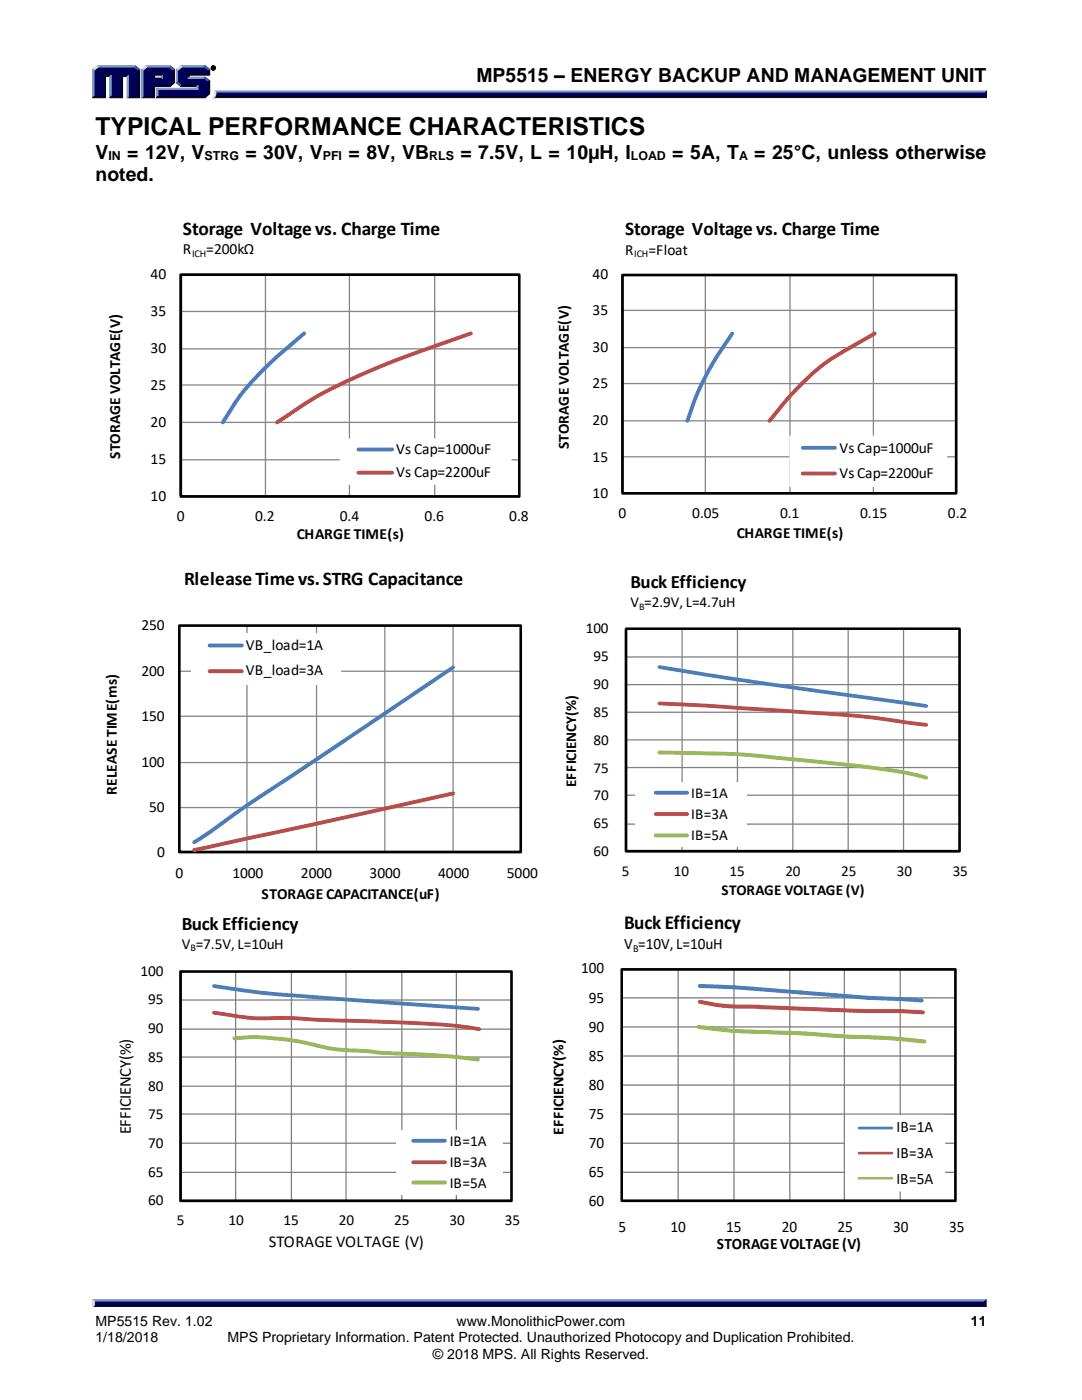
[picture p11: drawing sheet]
<svg xmlns="http://www.w3.org/2000/svg" width="216mm" height="279mm" viewBox="0 0 216 279" stroke-linecap="round" stroke-linejoin="round" font-family="sans-serif">
<g fill="#000" stroke="#000" stroke-width=".2">
<path d="M43 18.9h153.5l.4 .6h-154.4a.65 .65 0 0 0 .5-.6zM18.8 260.1h177.6l.4 .8h-178.4z"/>
<path d="M42.1 13.6a.46 .46 0 0 1 .9 0 .46 .46 0 0 1-.9 0zM42.2 13.5a.38 .38 0 0 0 .7 0 .38 .38 0 0 0-.7 0zM42.4 13.3h.3l.1 .5-.3-.2-.1 .2zM42.5 13.4l.1 .1 .1-.1z"/>
</g>
<g fill="#7f99bf" stroke="#7f99bf" stroke-width=".2">
<path d="M18.4 259.4h178.4l-.4 .7h-177.6z"/>
<path d="M42.9 18.2h154l-.4 .7h-153.5z"/>
<path d="M30.8 15.4h1.4l.3 .3h-1.9z"/>
<path d="M36.1 13.1h4.8l-.2 .3h-4.4z"/>
<path d="M35.2 13.8l.3 .2v2.4l-.3 .1z"/>
<path d="M31.2 17.6h8v-.3l.3-.3v.9h-8z"/>
<path d="M31.2 17.6l.3 .3v1.3l-.3 .3z"/>
<path d="M37.8 15.4h3.1l-.1 .3h-3.3z"/>
<path d="M29.1 13.1h4.8l-.2 .3h-4.4z"/>
<path d="M28.2 13.8l.3 .2v5.2l-.3 .3z"/>
<path d="M32.2 15l.3-.3v1l-.3-.3z"/>
<path d="M19.4 13.1h7.6l-.2 .3h-7.2z"/>
<path d="M18.5 13.8l.3 .2v5.2l-.3 .3z"/>
<path d="M22.2 15v4.2l-.3 .3v-4.2z"/>
<path d="M25.4 15.3l.2-.3v4.2l-.2 .3z"/>
</g>
<g fill="#000026" stroke="#000026" stroke-width=".2">
<path d="M196.8 259.4v1.5l-.4-.4v-.6z"/>
<path d="M196.9 18.2v1.3l-.4-.4v-.5z"/>
<path d="M36.3 17h3.2l-.3 .3h-3.1z"/>
<path d="M37.5 14.7h4.1v-.7l.2-.2v1.2h-4v.4l-.3 .3z"/>
<path d="M31.2 19.5l.3-.3h9.2l.9-.7v-2.2l.2-.2v2.6l-.9 .8z"/>
<path d="M30.6 17h3.1l.8-.6v-2.4l.3-.2v2.7l-.9 .8h-3.1v2.2h-2.6l.3-.3h2.1z"/>
<path d="M30.6 14.7h1.9l-.3 .3h-1.4v.4l-.2 .3z"/>
<path d="M27.6 14l.3-.2v5.7h-2.5l.2-.3h2z"/>
<path d="M20.8 15h1.4l-.3 .3h-.9v4.2h-2.5l.3-.3h2z"/>
<path d="M24.2 15h1.4l-.2 .3h-.9v4.2h-2.6l.3-.3h2z"/>
</g>
<g fill="#000059" stroke="#000059" stroke-width=".2">
<path d="M18.8 259.9h177.7v.6h-177.7z"/>
<path d="M43.1 18.6h153.4v.5h-153.5z"/>
<path d="M18.8 14l.8-.6h7.2l.8 .6v5.2h-2v-4.2h-1.4v4.2h-2v-4.2h-1.4v4.2h-2z"/>
<path d="M28.5 14l.8-.6h2.2v1.3h-.9v1h1.9v-1h-1.3v-1.3h2.5l.8 .6v2.4l-.8 .6h-3.1v2.2h-2.1z"/>
<path d="M31.4 17.9h8.1v-.9h-3.2l-.8-.6v-2.4l.8-.6h4.4l.9 .6v.7h-4.1v1h3.2l.9 .6v2.2l-.9 .7h-9.3z"/>
</g>
<g fill="#d9d9d9" stroke="#d9d9d9" stroke-width=".2">
<path d="M18.4 259.4l.4 .5v.5l-.4 .5z"/>
<path d="M42.9 18.2l.2 .4a.77 .77 0 0 1-.7 .9 1.14 1.14 0 0 0 .5-1.3z"/>
<path d="M35.2 13.8l.9-.7 .2 .3-.8 .6z"/>
<path d="M28.2 13.8l.9-.7 .2 .3-.8 .6z"/>
<path d="M18.5 13.8l.9-.7 .2 .3-.8 .6z"/>
</g>
<g fill="#195999" stroke="#195999" stroke-width=".2">
<path d="M35.2 16.5l.3-.1 .8 .6-.2 .3z"/>
<path d="M40.9 15.4l.9 .7-.2 .2-.9-.6z"/>
<path d="M33.9 13.1l.9 .7-.3 .2-.8-.6z"/>
<path d="M27 13.1l.9 .7-.3 .2-.8-.6z"/>
<path d="M40.9 13.1l.9 .7-.2 .2-.9-.6z"/>
</g>
<path d="M36 54.7h67.5v44.3M53 54.7v44.3M69.7 54.7v44.3M86.7 54.7v44.3M36 62.2h67.5M36 69.6h67.5M36 76.8h67.5M36 84.3h67.5M36 91.8h67.5" fill="none" stroke="#868686" stroke-width=".26"/>
<path d="M36.1 54.8h67.5v44.3h-67.5z" fill="none" stroke="#000" stroke-width=".52"/>
<path d="M36 54.7v44.3h67.5" fill="none" stroke="#000" stroke-width=".26"/>
<path d="M60.7 66.5a76.7 76.7 0 0 0-13.3 13.2l-2.9 4.6" fill="none" stroke="#4a7ebb" stroke-width=".77"/>
<path d="M94 66.5a237.4 237.4 0 0 0-25.5 9.9 81.3 81.3 0 0 0-13.2 7.9" fill="none" stroke="#be4b48" stroke-width=".77"/>
<path d="M67.8 87.5h34.3v9.3h-34.3z" fill-rule="evenodd" fill="#fff"/>
<path d="M146.1 66.6a57.8 57.8 0 0 0-8.9 17.4M71.5 89.7h6.7" fill="none" stroke="#4a7ebb" stroke-width=".77"/>
<path d="M174.5 66.6l-3.6 2.1a48.7 48.7 0 0 0-16.8 14.6l-.6 .7M71.5 94.3h6.7" fill="none" stroke="#be4b48" stroke-width=".77"/>
<path d="M124.1 54.8h66.8v43.5M140.7 54.8v43.5M157.6 54.8v43.5M174.3 54.8v43.5M124.1 61.9h66.8M124.1 69.4h66.8M124.1 76.6h66.8M124.1 84h66.8M124.1 91.2h66.8" fill="none" stroke="#868686" stroke-width=".26"/>
<path d="M124.2 54.9h66.6v43.6h-66.6z" fill="none" stroke="#000" stroke-width=".51"/>
<path d="M124.1 54.8v43.5h66.8" fill="none" stroke="#000" stroke-width=".26"/>
<path d="M157.5 86.9h31.5v10.3h-31.5z" fill-rule="evenodd" fill="#fff"/>
<path d="M160.2 89.4h6.4M90.4 133.2l-32.7 22a346.4 346.4 0 0 0-17.7 12.1l-1.3 .8" fill="none" stroke="#4a7ebb" stroke-width=".77"/>
<path d="M160.2 94.5h6.4M90.4 158.3l-51.7 11.3" fill="none" stroke="#be4b48" stroke-width=".77"/>
<path d="M35.7 125h68.3v45.2M35.7 134h68.3M49.3 125v45.2M63.2 125v45.2M76.8 125v45.2M90.4 125v45.2M35.7 142.9h68.3M35.7 152.2h68.3M35.7 161.2h68.3" fill="none" stroke="#868686" stroke-width=".26"/>
<path d="M35.8 124.8h68.1v45.2h-68.1z" fill="none" stroke="#000" stroke-width=".51"/>
<path d="M35.7 125v45.2h68.3" fill="none" stroke="#000" stroke-width=".26"/>
<path d="M38.1 126.4h29.8v10.3h-29.8z" fill-rule="evenodd" fill="#fff"/>
<path d="M41.8 128.8h6.5" fill="none" stroke="#4a7ebb" stroke-width=".77"/>
<path d="M41.8 134h6.5" fill="none" stroke="#be4b48" stroke-width=".77"/>
<g fill="none" stroke="#7f7f7f" stroke-width=".25">
<path d="M124.8 131.1h66.8M124.8 136.6h66.8M136.1 125.6v44.4M147.1 125.6v44.4M158.2 125.6v44.4M169.2 125.6v44.4M180.3 125.6v44.4M124.8 142.1h66.8M124.8 147.7h66.8M124.8 153.2h66.8M124.8 158.7h66.8M124.8 164.5h66.8"/>
<path d="M124.8 170v-44.4h66.8v44.4"/>
</g>
<path d="M124.9 125.5h66.6v44.4h-66.6z" fill="none" stroke="#000" stroke-width=".5"/>
<path d="M124.8 125.6v44.4h66.8" fill="none" stroke="#000" stroke-width=".25"/>
<path d="M131.6 133.1l19 3 34.2 4.8" fill="none" stroke="#4a7ebb" stroke-width=".75"/>
<path d="M131.6 140.4l10.2 .5 22.5 1.5a179.1 179.1 0 0 1 19.4 2.1l1.1 .2" fill="none" stroke="#be4b48" stroke-width=".75"/>
<path d="M131.6 150.2l5.9 .1a243 243 0 0 1 27.2 1.9l4.3 .4a100.7 100.7 0 0 1 15.8 2.6" fill="none" stroke="#98b954" stroke-width=".75"/>
<path d="M126.7 156.1h22.3v12.8h-22.3z" fill-rule="evenodd" fill="#fff"/>
<path d="M130.8 158.2h6.3" fill="none" stroke="#4a7ebb" stroke-width=".75"/>
<path d="M130.8 162.5h6.3" fill="none" stroke="#be4b48" stroke-width=".75"/>
<path d="M130.8 166.7h6.3" fill="none" stroke="#98b954" stroke-width=".75"/>
<path d="M36 193.9h66.3v46h-66.3z" fill-rule="evenodd" fill="#fff"/>
<g fill="none" stroke="#7f7f7f" stroke-width=".25">
<path d="M36.1 199.6h65.8M47 194v45.5M58.2 194v45.5M69 194v45.5M80.2 194v45.5M91.1 194v45.5M36.1 205.4h65.8M36.1 211h65.8M36.1 216.8h65.8M36.1 222.3h65.8M36.1 228.2h65.8M36.1 234h65.8"/>
<path d="M36.1 239.5v-45.5h65.8v45.5"/>
</g>
<path d="M36 193.9h66.1v45.8h-66.1z" fill="none" stroke="#000" stroke-width=".51"/>
<path d="M36.1 194v45.5h65.8" fill="none" stroke="#000" stroke-width=".25"/>
<path d="M42.7 196.8a303.9 303.9 0 0 0 28.2 2.8l24.5 1.7" fill="none" stroke="#4a7ebb" stroke-width=".76"/>
<path d="M42.7 202.1a53.3 53.3 0 0 0 14.7 1.1l6.9 .4 16.9 .5a105.4 105.4 0 0 1 14.4 1.3" fill="none" stroke="#be4b48" stroke-width=".76"/>
<path d="M46.8 207.2a51.2 51.2 0 0 1 18.1 1.8 65 65 0 0 0 9.1 .8l2.3 .3 5 .2a133.8 133.8 0 0 1 14.1 1.2" fill="none" stroke="#98b954" stroke-width=".76"/>
<path d="M79 225.5h21.3v12.9h-21.3z" fill-rule="evenodd" fill="#fff"/>
<path d="M82.5 227.7h6.3" fill="none" stroke="#4a7ebb" stroke-width=".76"/>
<path d="M82.5 232h6.3" fill="none" stroke="#be4b48" stroke-width=".76"/>
<path d="M82.5 236h6.3" fill="none" stroke="#98b954" stroke-width=".76"/>
<g fill="none" stroke="#7f7f7f" stroke-width=".26">
<path d="M124.2 199.1h66.6M135.3 193.3v46.5M146.5 193.3v46.5M157.6 193.3v46.5M168.5 193.3v46.5M179.6 193.3v46.5M124.2 204.9h66.6M124.2 210.7h66.6M124.2 216.6h66.6M124.2 222.4h66.6M124.2 228.2h66.6M124.2 234h66.6"/>
<path d="M124.2 239.8v-46.5h66.6v46.5"/>
</g>
<path d="M124.1 193.5h66.5v46.1h-66.5z" fill="none" stroke="#000" stroke-width=".52"/>
<path d="M124.2 193.3v46.5h66.6" fill="none" stroke="#000" stroke-width=".26"/>
<path d="M139.6 196.8l6.9 .2 26.8 2.1 10.6 .6" fill="none" stroke="#4a7ebb" stroke-width=".78"/>
<path d="M139.6 199.9a44 44 0 0 0 11.9 1M151.5 201l20.2 .8h7.7l4.8 .2" fill="none" stroke="#be4b48" stroke-width=".78"/>
<path d="M139.4 204.9a173.4 173.4 0 0 0 20.4 1.3l8.8 .7 8.6 .3 7.2 .6" fill="none" stroke="#98b954" stroke-width=".78"/>
<path d="M168.6 222.5h20v15.3h-20z" fill-rule="evenodd" fill="#fff"/>
<path d="M171.4 225.1h6.6" fill="none" stroke="#4a7ebb" stroke-width=".52"/>
<path d="M171.4 230.1h6.6" fill="none" stroke="#be4b48" stroke-width=".52"/>
<path d="M171.4 235.1h6.6" fill="none" stroke="#98b954" stroke-width=".52"/>
<text font-size="4.9" x="19" y="27">TYPICAL PERFORMANCE CHARACTERISTICS</text>
<text font-size="4" x="124.5" y="185.4">Buck Efficiency</text>
<g font-size="3.9">
<text x="95.1" y="16.3">MP5515 – ENERGY BACKUP AND MANAGEMENT UNIT</text>
<text x="19" y="31.7">V</text>
<text x="25.4" y="31.7">= 12V, V</text>
<text x="49" y="31.7">= 30V, V</text>
<text x="69.6" y="31.7">= 8V, VB</text>
<text x="91.9" y="31.7">= 7.5V, L = 10µH, I</text>
<text x="134.1" y="31.7">= 5A, T</text>
<text x="150.5" y="31.7">= 25°C, unless otherwise</text>
<text x="19" y="36.1">noted.</text>
<text x="36.5" y="46.8">Storage Voltage vs. Charge Time</text>
<text x="124.8" y="46.9">Storage Voltage vs. Charge Time</text>
<text x="36.8" y="116.7">Rlelease Time vs. STRG Capacitance</text>
</g>
<g font-size="3.8">
<text x="125.8" y="117.4">Buck Efficiency</text>
<text x="36.3" y="185.5">Buck Efficiency</text>
</g>
<g font-size="3.3">
<text x="26.1" y="226.4" transform="rotate(-90 26.1 226.4)">EFFICIENCY(%)</text>
<text x="53.6" y="248.9">STORAGE VOLTAGE (V)</text>
</g>
<g font-size="3.2">
<text x="124.5" y="189.4">V =10V, L=10uH</text>
<text x="116" y="194.3">100</text>
<text x="117.5" y="200.1">95</text>
<text x="117.5" y="205.9">90</text>
<text x="117.5" y="211.7">85</text>
<text x="117.5" y="217.5">80</text>
<text x="117.5" y="223.3">75</text>
<text x="178.9" y="226">IB=1A</text>
<text x="117.5" y="229.1">70</text>
<text x="178.9" y="231.1">IB=3A</text>
<text x="117.5" y="234.9">65</text>
<text x="178.9" y="236.2">IB=5A</text>
<text x="117.5" y="240.7">60</text>
<text x="123.4" y="245.9">5</text>
<text x="133.8" y="245.9">10</text>
<text x="144.9" y="245.9">15</text>
<text x="156" y="245.9">20</text>
<text x="167.1" y="245.9">25</text>
<text x="178.2" y="245.9">30</text>
<text x="189.4" y="245.9">35</text>
<text x="143" y="249.3">STORAGE VOLTAGE (V)</text>
</g>
<g font-size="3.1">
<text x="36.5" y="50.7">R</text>
<text x="41.2" y="50.7">=200kΩ</text>
<text x="124.8" y="50.8">R</text>
<text x="129.4" y="50.8">=Float</text>
<text x="30.1" y="55.6">40</text>
<text x="118.3" y="55.6">40</text>
<text x="30.1" y="63">35</text>
<text x="118.3" y="62.9">35</text>
<text x="30.1" y="70.4">30</text>
<text x="118.3" y="70.2">30</text>
<text x="30.1" y="77.8">25</text>
<text x="118.3" y="77.5">25</text>
<text x="30.1" y="85.2">20</text>
<text x="113.5" y="89.7" transform="rotate(-90 113.5 89.7)">STORAGE VOLTAGE(V)</text>
<text x="118.3" y="84.8">20</text>
<text x="24" y="91.6" transform="rotate(-90 24 91.6)">STORAGE VOLTAGE(V)</text>
<text x="30.1" y="92.6">15</text>
<text x="79.1" y="90.7">Vs Cap=1000uF</text>
<text x="79.1" y="95.3">Vs Cap=2200uF</text>
<text x="118.3" y="92.1">15</text>
<text x="167.5" y="90.4">Vs Cap=1000uF</text>
<text x="167.5" y="95.4">Vs Cap=2200uF</text>
<text x="30.1" y="100">10</text>
<text x="118.3" y="99.4">10</text>
<text x="35.3" y="104">0</text>
<text x="50.9" y="104">0.2</text>
<text x="59.2" y="107.5">CHARGE TIME(s)</text>
<text x="67.8" y="104">0.4</text>
<text x="84.7" y="104">0.6</text>
<text x="101.6" y="104">0.8</text>
<text x="123.4" y="103.5">0</text>
<text x="138.1" y="103.5">0.05</text>
<text x="147" y="107.3">CHARGE TIME(s)</text>
<text x="155.7" y="103.5">0.1</text>
<text x="171.6" y="103.5">0.15</text>
<text x="189.2" y="103.5">0.2</text>
<text x="28.2" y="125.8">250</text>
<text x="49.1" y="129.7">VB_load=1A</text>
<text x="28.2" y="134.9">200</text>
<text x="49.1" y="134.8">VB_load=3A</text>
<text x="28.2" y="143.9">150</text>
<text x="28.2" y="153">100</text>
<text x="23.3" y="158.7" transform="rotate(-90 23.3 158.7)">RELEASE TIME(ms)</text>
<text x="29.8" y="162.1">50</text>
<text x="31.3" y="171.1">0</text>
<text x="35" y="175.1">0</text>
<text x="46.4" y="175.1">1000</text>
<text x="52.2" y="179.4">STORAGE CAPACITANCE(uF)</text>
<text x="60.1" y="175.1">2000</text>
<text x="73.7" y="175.1">3000</text>
<text x="87.4" y="175.1">4000</text>
<text x="101.1" y="175.1">5000</text>
<text x="36.3" y="189.3">V =7.5V, L=10uH</text>
<text x="28" y="194.7">100</text>
</g>
<g font-size="3">
<text x="125.8" y="121.2">V =2.9V, L=4.7uH</text>
<text x="116.9" y="126.3">100</text>
<text x="118.4" y="131.9">95</text>
<text x="118.4" y="137.5">90</text>
<text x="118.4" y="143">85</text>
<text x="118.4" y="148.6">80</text>
<text x="118.4" y="154.2">75</text>
<text x="115" y="157.1" transform="rotate(-90 115 157.1)">EFFICIENCY(%)</text>
<text x="118.4" y="159.7">70</text>
<text x="137.9" y="159.2">IB=1A</text>
<text x="118.4" y="165.3">65</text>
<text x="137.9" y="163.4">IB=3A</text>
<text x="137.9" y="167.6">IB=5A</text>
<text x="118.4" y="170.9">60</text>
<text x="124.1" y="174.8">5</text>
<text x="134.5" y="174.8">10</text>
<text x="144" y="178.5">STORAGE VOLTAGE (V)</text>
<text x="145.6" y="174.8">15</text>
<text x="156.7" y="174.8">20</text>
<text x="167.8" y="174.8">25</text>
<text x="179" y="174.8">30</text>
<text x="190.1" y="174.8">35</text>
<text x="29.6" y="200.5">95</text>
<text x="29.6" y="206.2">90</text>
<text x="29.6" y="211.9">85</text>
<text x="29.6" y="217.6">80</text>
<text x="29.6" y="223.4">75</text>
<text x="112.4" y="226.5" transform="rotate(-90 112.4 226.5)">EFFICIENCY(%)</text>
<text x="29.6" y="229.1">70</text>
<text x="89.8" y="228.6">IB=1A</text>
<text x="89.8" y="232.8">IB=3A</text>
<text x="29.6" y="234.8">65</text>
<text x="89.8" y="237">IB=5A</text>
<text x="29.6" y="240.5">60</text>
<text x="35.3" y="244.5">5</text>
<text x="45.6" y="244.5">10</text>
<text x="56.6" y="244.5">15</text>
<text x="67.6" y="244.5">20</text>
<text x="78.7" y="244.5">25</text>
<text x="89.7" y="244.5">30</text>
<text x="100.7" y="244.5">35</text>
</g>
<g font-size="2.8">
<text x="19" y="264.7">MP5515 Rev. 1.02</text>
<text x="19" y="267.9">1/18/2018</text>
<text x="45.4" y="267.9">MPS Proprietary Information. Patent Protected. Unauthorized Photocopy and Duplication Prohibited.</text>
<text x="91.1" y="264.7">www.MonolithicPower.com</text>
<text x="193.7" y="264.7">11</text>
<text x="86.4" y="271.2">© 2018 MPS. All Rights Reserved.</text>
</g>
<g font-size="2.5">
<text x="21.6" y="32">IN</text>
<text x="40.8" y="32">STRG</text>
<text x="64.4" y="32">PFI</text>
<text x="85.6" y="32">RLS</text>
<text x="125.9" y="32">LOAD</text>
<text x="147.5" y="32">A</text>
</g>
<g font-size="2.1">
<text x="38.3" y="51.2">ICH</text>
<text x="126.5" y="51.3">ICH</text>
<text x="126.3" y="189.9">B</text>
</g>
<g font-size="2">
<text x="127.6" y="121.7">B</text>
<text x="38" y="189.8">B</text>
</g>
</svg>
